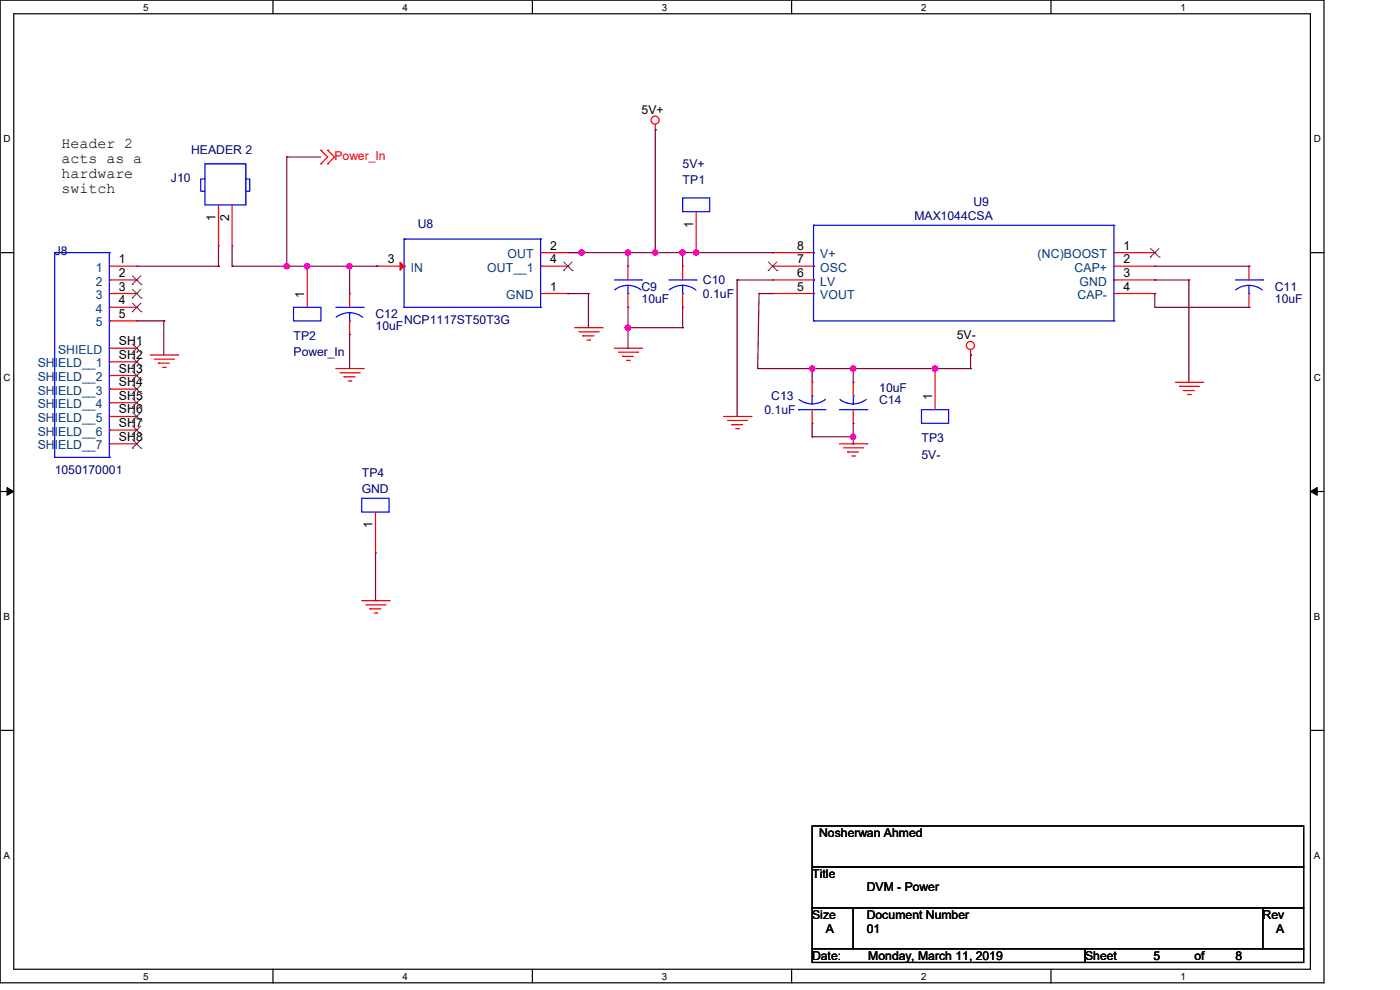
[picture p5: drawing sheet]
<svg xmlns="http://www.w3.org/2000/svg" width="297mm" height="210mm" viewBox="0 0 297 210" stroke-linecap="round" stroke-linejoin="round" font-family="sans-serif">
<path d="M0 0h280.9v208.5h-280.9zM2.9 2.9h275.1v202.7h-275.1z" fill="none" stroke="#000" stroke-width=".25"/>
<g fill="#fff">
<path d="M30.4 .3h1.1v2.4h-1.1z"/>
<path d="M30.4 205.9h1.1v2.3h-1.1z"/>
</g>
<path d="M57.9 0v2.9M57.9 205.6v2.9" fill="none" stroke="#000" stroke-width=".25"/>
<g fill="#fff">
<path d="M85.4 .3h1.1v2.4h-1.1z"/>
<path d="M85.4 205.9h1.1v2.3h-1.1z"/>
</g>
<path d="M112.9 0v2.9M112.9 205.6v2.9" fill="none" stroke="#000" stroke-width=".25"/>
<g fill="#fff">
<path d="M140.4 .3h1.2v2.4h-1.2z"/>
<path d="M140.4 205.9h1.2v2.3h-1.2z"/>
</g>
<path d="M167.9 0v2.9M167.9 205.6v2.9" fill="none" stroke="#000" stroke-width=".25"/>
<g fill="#fff">
<path d="M195.4 .3h1.2v2.4h-1.2z"/>
<path d="M195.4 205.9h1.2v2.3h-1.2z"/>
</g>
<path d="M223 0v2.9M223 205.6v2.9" fill="none" stroke="#000" stroke-width=".25"/>
<g fill="#fff">
<path d="M250.4 .3h1.2v2.4h-1.2z"/>
<path d="M250.4 205.9h1.2v2.3h-1.2z"/>
<path d="M.8 28.2h1.4v2.4h-1.4z"/>
<path d="M278.7 28.2h1.5v2.4h-1.5z"/>
<path d="M.8 78.9h1.4v2.3h-1.4z"/>
<path d="M278.7 78.9h1.5v2.3h-1.5z"/>
</g>
<path d="M0 53.6h2.9M278 53.6h2.9" fill="none" stroke="#000" stroke-width=".25"/>
<g fill="#fff">
<path d="M.8 129.6h1.3v2.3h-1.3z"/>
<path d="M278.7 129.6h1.4v2.3h-1.4z"/>
</g>
<path d="M0 104.3h2.9M278 104.3h2.9" fill="none" stroke="#000" stroke-width=".25"/>
<path d="M1.5 103.4l1.4 .9-1.4 .8zM278 104.3l1.4-.9v1.7z" fill="#000" stroke="#000" stroke-width=".21"/>
<g fill="#fff">
<path d="M.8 180.3h1.3v2.3h-1.3z"/>
<path d="M278.7 180.3h1.4v2.3h-1.4z"/>
</g>
<path d="M0 154.9h2.9M278 154.9h2.9M172.3 175.2h104.3v8.7h-104.3zM172.3 183.9h104.3v8.7h-104.3zM172.3 192.6h8.7v8.7h-8.7zM181 192.6h86.9v8.7h-86.9zM267.9 192.6h8.7v8.7h-8.7zM172.3 201.3h57.9v2.9h-57.9zM230.2 201.3h46.4v2.9h-46.4z" fill="none" stroke="#000" stroke-width=".25"/>
<g fill="none" stroke="#f00" stroke-width=".25">
<path d="M68.1 34.8h.1M68.1 31.9h.1M68.1 31.9l1.4 1.4-1.4 1.5M69.5 34.8h.1M69.5 31.9h.1M69.5 31.9l1.5 1.4-1.5 1.5M139 27.5h.1M139 26.4v1.1M23.2 56.5h5.8M23.2 59.4h5.8M29 56.5h.1M29 59.4h.1"/>
<path d="M46.4 52.2h.1M46.4 43.5v8.7M49.2 52.2h.1M49.2 43.5v8.7M65.2 56.5h.1M65.2 56.5v8.7M79.9 56.5h.1M79.9 56.5h5.8M114.7 56.5h5.8M114.7 53.6h8.7M120.5 56.5h.1M123.4 53.6h.1"/>
<path d="M133.2 56.5h.1M133.2 56.5v2.9M144.8 56.5h.1M144.8 56.5v2.9M147.7 53.6h.1M147.7 44.9v8.7M163.9 59.4h.1M163.9 56.5h.1M163.9 53.6h.1M163.9 56.5h8.7M163.9 59.4h8.7M163.9 53.6h8.7"/>
<path d="M236.3 56.5h8.7M236.3 59.4h8.7M236.3 53.6h8.7M245 53.6h.1M245 56.5h.1M245 59.4h.1M265 56.5h.1M265 56.5v2.9M23.2 73.9h5.8M23.2 76.8h5.8M23.2 79.7h5.8M23.2 62.3h5.8"/>
<path d="M23.2 65.2h5.8M23.2 68.1h5.8M29 76.8h.1M29 73.9h.1M29 79.7h.1M29 62.3h.1M29 65.2h.1M29 68.1h.1M31.9 75.3h5.8M32.8 76.2h4M33.6 77h.1M33.6 77h2.3"/>
<path d="M34.5 77.9h.6M35.1 77.9h.1M36.8 76.2h.1M37.7 75.3h.1M71.2 78.2h5.8M72.1 79.1h4.1M73 79.9h.1M73 79.9h2.3M74.2 62.3h.1M74.2 71h.1M74.2 62.3v2.9M74.2 68.1v2.9"/>
<path d="M76.2 79.1h.1M77 78.2h.1M114.7 62.3h5.8M120.5 62.3h.1M121.9 69.5h5.8M122.8 70.4h4.1M123.7 71.2h.1M123.7 71.2h2.3M124.5 72.1h.6M125.1 72.1h.1M126.9 70.4h.1M127.7 69.5h.1"/>
<path d="M130.3 73.9h5.8M131.2 74.7h4.1M132.1 75.6h.1M132.1 75.6h2.3M132.9 76.5h.6M133.2 65.2h.1M133.2 62.3v2.9M133.5 76.5h.1M135.3 74.7h.1M136.1 73.9h.1M144.8 65.2h.1M144.8 62.3v2.9"/>
<path d="M163.9 62.3h.1M163.9 62.3h8.7M198.4 78.2h.1M198.4 78.2v8.7M205.9 75.3h.1M205.9 74.2v1.1M236.3 62.3h8.7M245 62.3h.1M265 65.2h.1M265 62.3v2.9M23.2 88.3h5.8M23.2 94.1h5.8"/>
<path d="M23.2 91.2h5.8M23.2 85.4h5.8M23.2 82.5h5.8M29 91.2h.1M29 88.3h.1M29 85.4h.1M29 82.5h.1M29 94.1h.1M73.9 80.8h.5M74.4 80.8h.1M153.5 88.3h5.8M154.3 89.2h4.1"/>
<path d="M155.2 90.1h.1M155.2 90.1h2.4M156.1 90.9h.6M156.7 90.9h.1M158.4 89.2h.1M159.3 88.3h.1M172.3 89.8h.1M172.3 81.1h.1M172.3 81.1v2.9M172.3 86.9v2.9M178.1 94.1h5.8M179 95h4"/>
<path d="M179.8 95.9h.1M179.8 95.9h2.4M180.7 96.7h.6M181 89.8h.1M181 81.1h.1M181 81.1v2.9M181 86.9v2.9M181.3 96.7h.1M183 95h.1M183.9 94.1h.1M249.3 81.1h5.8M250.2 82h4.1"/>
<path d="M251.1 82.8h.1M251.1 82.8h2.3M251.9 83.7h.6M252.5 83.7h.1M254.3 82h.1M255.1 81.1h.1M79.7 117.3h.1M79.7 108.6v8.7M76.8 127.4h5.7M77.6 128.3h4.1M78.5 129.2h.1M78.5 129.2h2.3"/>
<path d="M79.4 130h.5M79.9 130h.1M81.7 128.3h.1M82.5 127.4h.1"/>
<circle cx="139" cy="25.5" r=".85"/>
<circle cx="205.9" cy="73.3" r=".85"/>
</g>
<g fill="none" stroke="#00f" stroke-width=".25">
<path d="M43.5 34.8h8.7v8.7h-8.7zM43.5 38h-.9v2.6h.9M52.2 38h.8v2.6h-.8M11.6 53.6h.1M11.6 53.6v43.4M11.6 53.6h11.6M23.2 53.6h.1M23.2 56.5h.1M23.2 59.4h.1M23.2 53.6v43.4M85.7 50.7h.1M85.7 56.5h.1"/>
<path d="M85.7 50.7v14.5M85.7 50.7h29M114.7 50.7h.1M114.7 53.6h.1M114.7 56.5h.1M114.7 50.7v14.5M130.3 59.4h5.8M136.1 59.4h.1M141.9 59.4h5.8M144.8 42h5.8v2.9h-5.8zM147.7 59.4h.1M172.6 47.8h.1"/>
<path d="M172.6 59.4h.1M172.6 56.5h.1M172.6 53.6h.1M172.6 47.8v20.3M172.6 47.8h63.7M236.3 47.8h.1M236.3 53.6h.1M236.3 56.5h.1M236.3 59.4h.1M236.3 47.8v20.3M262.1 59.4h5.8M267.9 59.4h.1"/>
<path d="M23.2 62.3h.1M23.2 65.2h.1M23.2 68.1h.1M23.2 73.9h.1M23.2 76.8h.1M23.2 79.7h.1M62.3 65.2h5.8v2.9h-5.8zM71.2 65.2h5.8M74.2 68.1h.1M74.2 66.3l1.4 .3 1.4 .7M74.2 66.3l-1.6 .3-1.3 .7M74.2 66.3v1.8"/>
<path d="M77 65.2h.1M85.7 65.2h.1M85.7 65.2h29M114.7 65.2h.1M114.7 62.3h.1M133.2 62.3h.1M133.2 60.5l1.5 .3 1.3 .7M133.2 60.5l-1.5 .3-1.3 .7M133.2 60.5v1.8M144.8 62.3h.1M144.8 60.5l1.5 .3 1.3 .7M144.8 60.5l-1.5 .3-1.3 .7"/>
<path d="M144.8 60.5v1.8M172.6 68.1h.1M172.6 62.3h.1M172.6 68.1h63.7M236.3 68.1h.1M236.3 62.3h.1M265 62.3h.1M265 60.5l1.5 .3 1.3 .7M265 60.5l-1.5 .3-1.4 .7M265 60.5v1.8M11.6 97h.1M11.6 97h11.6"/>
<path d="M23.2 97h.1M23.2 82.5h.1M23.2 85.4h.1M23.2 88.3h.1M23.2 91.2h.1M23.2 94.1h.1M169.4 86.9h.1M169.4 86.9h5.8M169.5 84.7l1.3 .7 1.5 .3M172.3 84h.1M172.3 84v1.7M175.1 84.7l-1.3 .7-1.5 .3"/>
<path d="M178.1 86.9h5.8M178.2 84.7l1.3 .7 1.5 .3M181 84h.1M181 84v1.7M183.8 84.7l-1.3 .7-1.5 .3M183.9 86.9h.1M195.5 86.9h5.8v2.9h-5.8zM76.8 105.7h5.7v2.9h-5.7z"/>
</g>
<g fill="none" stroke="#804000" stroke-width=".21">
<path d="M28.1 58.5l1.8 1.8M29.9 58.5l-1.8 1.8M119.5 57.4h.1M119.6 55.6l1.8 1.8M121.4 55.6l-1.9 1.8M121.4 57.4h.1M163 57.4h.1M163 55.6l1.8 1.8M164.8 55.6l-1.8 1.8M164.8 57.4h.1M244.1 54.5h.1M244.1 52.7l1.8 1.8"/>
<path d="M245.9 52.7l-1.8 1.8M245.9 54.5h.1M28.1 77.7h.1M28.1 74.8h.1M28.1 60.3h.1M28.1 63.2h.1M28.1 66.1h.1M28.1 75.9l1.8 1.8M28.1 73l1.8 1.8M28.1 78.8l1.8 1.8M28.1 61.4l1.8 1.8M28.1 64.3l1.8 1.8"/>
<path d="M29.9 75.9l-1.8 1.8M29.9 73l-1.8 1.8M29.9 78.8l-1.8 1.8M29.9 61.4l-1.8 1.8M29.9 64.3l-1.8 1.8M29.9 77.7h.1M29.9 74.8h.1M29.9 60.3h.1M29.9 63.2h.1M29.9 66.1h.1M28.1 92.2h.1M28.1 89.3h.1"/>
<path d="M28.1 86.4h.1M28.1 83.5h.1M28.1 95.1h.1M28.1 80.6h.1M28.1 90.3l1.8 1.9M28.1 87.5l1.8 1.8M28.1 84.5l1.8 1.9M28.1 81.7l1.8 1.8M28.1 93.3l1.8 1.8M29.9 90.3l-1.8 1.9M29.9 87.5l-1.8 1.8M29.9 84.5l-1.8 1.9"/>
<path d="M29.9 81.7l-1.8 1.8M29.9 93.3l-1.8 1.8M29.9 92.2h.1M29.9 89.3h.1M29.9 86.4h.1M29.9 83.5h.1M29.9 95.1h.1M29.9 80.6h.1"/>
</g>
<path d="M84.9 55.6l.8 .9-.8 .8z" fill="#f00" stroke="#f00" stroke-width=".25"/>
<g fill="none" stroke="#800040" stroke-width=".25">
<path d="M60.8 33.3h.1M60.8 33.3h7.3M60.8 33.3v23.2M139 27.5h.1M139 27.5v26.1M29 56.5h17.4M46.4 56.5h.1M46.4 52.2v4.3M49.2 56.5h.1M49.2 56.5h30.7M49.2 52.2v4.3M60.8 56.5h.1"/>
<path d="M65.2 56.5h.1M74.2 56.5h.1M74.2 56.5v5.8M79.9 56.5h.1M120.5 53.6h43.4M123.4 53.6h.1M133.2 53.6h.1M133.2 53.6v2.9M139 53.6h.1M144.8 53.6h.1M144.8 53.6v2.9M147.7 53.6h.1"/>
<path d="M156.4 59.4h.1M156.4 59.4h7.5M156.4 59.4v28.9M163.9 53.6h.1M245 59.4h.1M245 56.5h20M245 59.4h7.2M252.2 59.4h.1M252.2 59.4v21.7M265 56.5h.1M29 68.1h5.8M34.8 68.1h.1"/>
<path d="M34.8 68.1v7.2M74.2 71h.1M74.2 71v7.2M120.5 62.3h.1M120.5 62.3h4.3M124.8 62.3h.1M124.8 62.3v7.2M133.2 69.5h.1M133.2 73.9h.1M133.2 65.2v8.7M133.2 69.5h11.6M144.8 69.5h.1"/>
<path d="M144.8 65.2v4.3M161 62.3h.1M161 62.3h2.9M161 62.3l-.3 15.9h45.2M172.3 78.2h.1M172.3 78.2v2.9M181 78.2h.1M181 78.2v2.9M198.4 78.2h.1M205.9 75.3h.1M205.9 78.2h.1M205.9 75.3v2.9"/>
<path d="M245 62.3h.1M245 62.3v2.9h20M265 65.2h.1M172.3 92.7h.1M172.3 89.8v2.9M172.3 92.7h8.7M181 92.7h.1M181 94.1h.1M181 89.8v4.3M79.7 117.3v10.1M79.7 127.4h.1"/>
</g>
<g fill="#f0f" stroke="#f0f" stroke-width=".25">
<circle cx="133.2" cy="53.6" r=".56"/>
<circle cx="60.8" cy="56.5" r=".56"/>
<circle cx="65.2" cy="56.5" r=".55"/>
<circle cx="74.1" cy="56.5" r=".55"/>
<circle cx="123.4" cy="53.6" r=".55"/>
<circle cx="181" cy="78.2" r=".55"/>
<circle cx="198.4" cy="78.2" r=".56"/>
<circle cx="144.8" cy="53.6" r=".55"/>
<circle cx="139" cy="53.6" r=".55"/>
<circle cx="147.7" cy="53.6" r=".56"/>
<circle cx="133.2" cy="69.5" r=".56"/>
<circle cx="172.3" cy="78.2" r=".55"/>
<circle cx="181" cy="92.7" r=".55"/>
</g>
<g font-size="3.2">
<text x="13" y="31.5">Header 2</text>
<text x="13" y="34.7">acts as a</text>
<text x="13" y="37.8">hardware</text>
<text x="13" y="41">switch</text>
</g>
<g font-size="2.6">
<text x="136.1" y="24.1">5V+</text>
<text x="45.7" y="46.9" transform="rotate(-90 45.7 46.9)">1</text>
<text x="48.6" y="46.9" transform="rotate(-90 48.6 46.9)">2</text>
<text x="116.7" y="53">2</text>
<text x="147.1" y="48.4" transform="rotate(-90 147.1 48.4)">1</text>
<text x="169.1" y="53">8</text>
<text x="238.3" y="53">1</text>
<text x="25.2" y="55.8">1</text>
<text x="25.2" y="58.8">2</text>
<text x="82.3" y="55.8">3</text>
<text x="116.7" y="55.8">4</text>
<text x="169.1" y="58.8">6</text>
<text x="169.1" y="55.8">7</text>
<text x="238.3" y="55.8">2</text>
<text x="238.3" y="58.8">3</text>
<text x="25.2" y="61.6">3</text>
<text x="25.2" y="64.6">4</text>
<text x="64.6" y="63.2" transform="rotate(-90 64.6 63.2)">1</text>
<text x="116.7" y="61.6">1</text>
<text x="169.1" y="61.6">5</text>
<text x="238.3" y="61.6">4</text>
<text x="25.2" y="67.4">5</text>
<text x="203" y="71.8">5V-</text>
<text x="25.2" y="76.1">SH2</text>
<text x="25.2" y="73.2">SH1</text>
<text x="25.2" y="81.9">SH4</text>
<text x="25.2" y="79">SH3</text>
<text x="25.2" y="87.7">SH6</text>
<text x="25.2" y="84.8">SH5</text>
<text x="197.7" y="84.9" transform="rotate(-90 197.7 84.9)">1</text>
<text x="25.2" y="90.6">SH7</text>
<text x="25.2" y="93.5">SH8</text>
<text x="79" y="112.1" transform="rotate(-90 79 112.1)">1</text>
<text x="173.8" y="177.5">Nosherwan Ahmed</text>
<text x="172.3" y="186.2">Title</text>
<text x="183.9" y="189.1">DVM - Power</text>
<text x="172.3" y="194.9">Size</text>
<text x="175.2" y="197.8">A</text>
<text x="183.9" y="197.8">01</text>
<text x="183.9" y="194.9">Document Number</text>
<text x="267.9" y="194.9">Rev</text>
<text x="270.8" y="197.8">A</text>
<text x="172.3" y="203.6">Date:</text>
<text x="184.2" y="203.6">Monday, March 11, 2019</text>
<text x="230.2" y="203.6">Sheet</text>
<text x="244.7" y="203.6">5</text>
<text x="253.4" y="203.6">of</text>
<text x="262.1" y="203.6">8</text>
</g>
<g font-size="2.6" fill="#000080">
<text x="40.6" y="32.8">HEADER 2</text>
<text x="144.8" y="35.6">5V+</text>
<text x="36.2" y="38.6">J10</text>
<text x="144.8" y="39.1">TP1</text>
<text x="194" y="46.7">MAX1044CSA</text>
<text x="206.5" y="43.8">U9</text>
<text x="88.6" y="48.4">U8</text>
<text x="11.6" y="54.2">J8</text>
<text x="136.1" y="61.7">C9</text>
<text x="136.1" y="64.3">10uF</text>
<text x="149.1" y="60.3">C10</text>
<text x="149.1" y="63.2">0.1uF</text>
<text x="270.5" y="61.7">C11</text>
<text x="270.5" y="64.3">10uF</text>
<text x="79.7" y="67.5">C12</text>
<text x="79.7" y="70.1">10uF</text>
<text x="85.7" y="68.7">NCP1117ST50T3G</text>
<text x="62.3" y="72.1">TP2</text>
<text x="62.3" y="75.6">Power_In</text>
<text x="186.5" y="83.1">10uF</text>
<text x="162.2" y="87.8">0.1uF</text>
<text x="163.6" y="84.9">C13</text>
<text x="186.5" y="85.8">C14</text>
<text x="195.5" y="93.9">TP3</text>
<text x="11.6" y="100.5">1050170001</text>
<text x="76.7" y="101.1">TP4</text>
<text x="195.5" y="97.3">5V-</text>
<text x="76.7" y="104.6">GND</text>
</g>
<text font-size="2.6" fill="#f00" x="71" y="33.9">Power_In</text>
<g font-size="2.6" fill="#004080">
<text x="20.3" y="57.7">1</text>
<text x="87.2" y="57.7">IN</text>
<text x="103.4" y="57.7">OUT__1</text>
<text x="107.7" y="54.8">OUT</text>
<text x="174" y="57.7">OSC</text>
<text x="174" y="54.8">V+</text>
<text x="220.1" y="54.8">(NC)BOOST</text>
<text x="228" y="57.7">CAP+</text>
<text x="20.3" y="60.6">2</text>
<text x="20.3" y="63.5">3</text>
<text x="107.4" y="63.5">GND</text>
<text x="174" y="63.5">VOUT</text>
<text x="174" y="60.6">LV</text>
<text x="228.6" y="63.5">CAP-</text>
<text x="229" y="60.6">GND</text>
<text x="20.3" y="66.4">4</text>
<text x="20.3" y="69.3">5</text>
<text x="8" y="77.9">SHIELD__1</text>
<text x="12.3" y="75.1">SHIELD</text>
<text x="8" y="83.7">SHIELD__3</text>
<text x="8" y="80.9">SHIELD__2</text>
<text x="8" y="89.5">SHIELD__5</text>
<text x="8" y="86.6">SHIELD__4</text>
<text x="8" y="92.4">SHIELD__6</text>
<text x="8" y="95.3">SHIELD__7</text>
</g>
<g font-size="2.1">
<text x="30.4" y="2.2">5</text>
<text x="85.4" y="2.2">4</text>
<text x="140.4" y="2.2">3</text>
<text x="195.4" y="2.2">2</text>
<text x="250.4" y="2.2">1</text>
<text x=".8" y="30.1">D</text>
<text x="278.7" y="30.1">D</text>
<text x=".8" y="80.8">C</text>
<text x="278.7" y="80.8">C</text>
<text x=".8" y="131.5">B</text>
<text x="278.7" y="131.5">B</text>
<text x=".8" y="182.2">A</text>
<text x="278.7" y="182.2">A</text>
<text x="30.4" y="207.8">5</text>
<text x="85.4" y="207.8">4</text>
<text x="140.4" y="207.8">3</text>
<text x="195.4" y="207.8">2</text>
<text x="250.4" y="207.8">1</text>
</g>
</svg>
